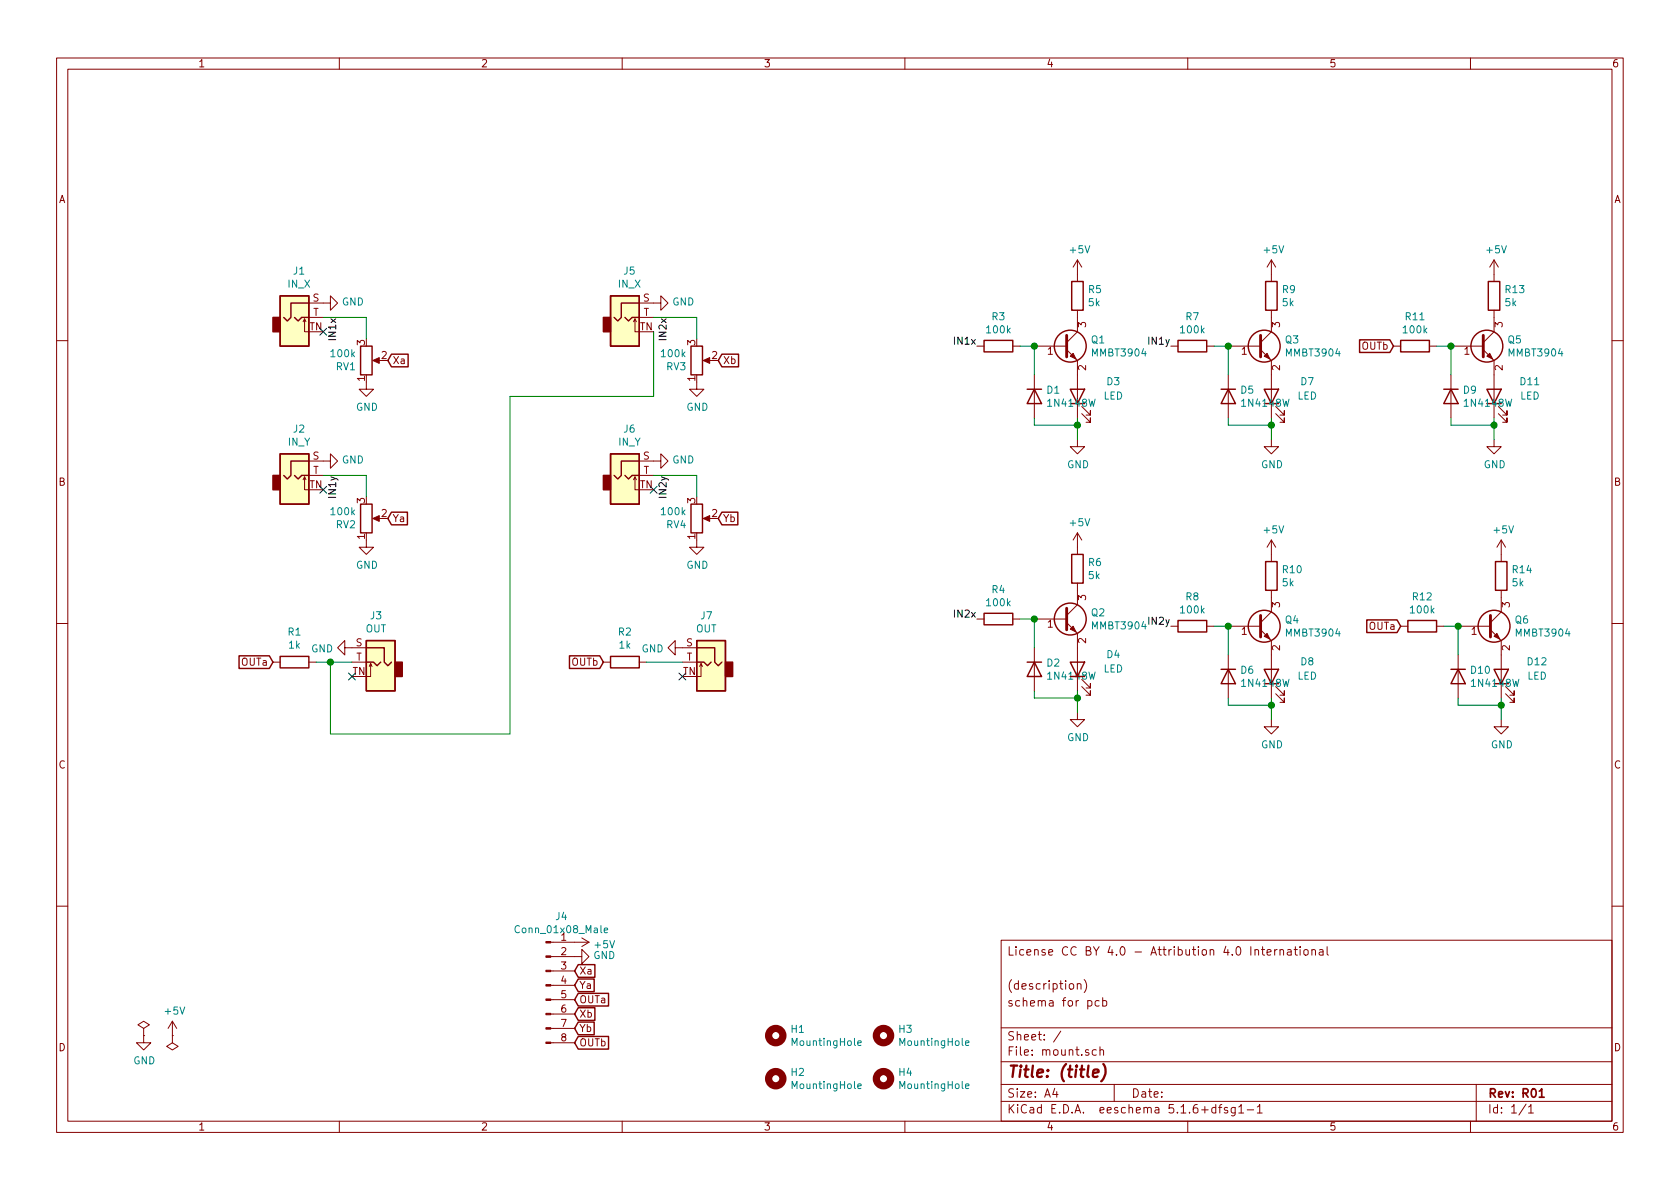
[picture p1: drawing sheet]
<svg xmlns="http://www.w3.org/2000/svg" width="297mm" height="210mm" viewBox="0 0 297 210" stroke-linecap="round" stroke-linejoin="round" font-family="sans-serif">
<g fill="none" stroke="#840000" stroke-width=".18">
<path d="M10 10.3h277v189.9h-277zM12 12.2h273v186.1h-273zM60 10.3v1.9M110 10.3v1.9M160 10.3v1.9M210 10.3v1.9M260 10.3v1.9M53.6 56.9l.2-.5v2.3h.8M53.8 56.4l.3 .5M54.6 53.6h3.8v-1.3l1.3 1.3-1.3 1.3v-1.3M54.6 56.1h2.5M112 56.9l.3-.5v2.3h.7"/>
<path d="M112.3 56.4l.2 .5M113 53.6h3.8v-1.3l1.3 1.3-1.3 1.3v-1.3M113 56.1h2.6M190.5 46v3.8M190.5 54.9v3.8l-1.9 1.9M190.5 46l-.8 1.2M190.5 46l.8 1.2M224.8 46l-.8 1.2M224.8 46v3.8M224.8 54.9v3.8l-1.9 1.9M224.8 46l.8 1.2M264.2 46v3.8"/>
<path d="M264.2 54.9v3.8l-1.9 1.9M264.2 46l-.8 1.2M264.2 46l.7 1.2M10 60.2h2M64.8 67.6v1.2h1.2l-1.2 1.3-1.3-1.3h1.3M66.3 63.7h1M123.2 67.6v1.2h1.3l-1.3 1.3-1.3-1.3h1.3M124.7 63.7h1M172.7 61.2h1.3M179.1 61.2h1.2M182.9 61.2h5.7M182.9 66.3v7.6"/>
<path d="M188.6 61.8l1.9 1.9v10.2M190.5 77.7v1.3h1.3l-1.3 1.3-1.3-1.3h1.3M191.3 73.1l1.5 1.6v-.8v.8h-.8M191.3 71.9l1.5 1.5v-.8v.8h-.8M207 61.2h1.3M213.4 61.2h1.2M217.2 61.2h5.7M217.2 66.3v7.6M222.9 61.8l1.9 1.9v10.2M224.8 77.7v1.3h1.3l-1.3 1.3-1.3-1.3h1.3M225.6 73.1l1.5 1.6v-.8v.8h-.8M225.6 71.9l1.5 1.5v-.8v.8h-.8"/>
<path d="M246.4 61.2h1.2M252.7 61.2h1.3M256.5 61.2h5.8M256.5 66.3v7.6M262.3 61.8l1.9 1.9v10.2M264.2 77.7v1.3h1.2l-1.2 1.3-1.3-1.3h1.3M264.9 73.1l1.5 1.6v-.8v.8h-.7M264.9 71.9l1.5 1.5v-.8v.8h-.7M285 60.2h2M53.6 84.8l.2-.5v2.3h.8M53.8 84.3l.3 .5M54.6 81.5h3.8v-1.2l1.3 1.2-1.3 1.3v-1.3"/>
<path d="M54.6 84.1h2.5M64.8 95.5v1.3h1.2l-1.2 1.2-1.3-1.2h1.3M66.3 91.7h1M112 84.8l.3-.5v2.3h.7M112.3 84.3l.2 .5M113 81.5h3.8v-1.2l1.3 1.2-1.3 1.3v-1.3M113 84.1h2.6M123.2 95.5v1.3h1.3l-1.3 1.2-1.3-1.2h1.3M124.7 91.7h1M190.5 94.2v3.8M190.5 94.2l-.8 1.3M190.5 94.2l.8 1.3"/>
<path d="M224.8 95.5v3.8M224.8 95.5l-.8 1.3M224.8 95.5l.8 1.3M265.4 95.5v3.8M265.4 95.5l-.7 1.3M265.4 95.5l.8 1.3M10 110.3h2M48.3 117.1h1.2M54.6 117.1h1.3M61 114.5v-1.2l-1.3 1.2 1.3 1.3v-1.3h3.8M62.2 117.1h2.6M65.5 117.3l-.2 .6"/>
<path d="M65.8 117.9l-.3-.6v2.3h-.7M106.7 117.1h1.2M113 117.1h1.3M119.4 114.5v-1.2l-1.3 1.2 1.3 1.3v-1.3h3.8M120.6 117.1h2.6M124 117.3l-.3 .6M124.2 117.9l-.2-.6v2.3h-.8M172.7 109.5h1.3M179.1 109.5h1.2M182.9 109.5h5.7M182.9 114.5v7.7M188.6 110.1l1.9 1.9v10.2"/>
<path d="M190.5 103.1v3.8l-1.9 1.9M207 110.7h1.3M213.4 110.7h1.2M217.2 110.7h5.7M217.2 115.8v7.6M222.9 111.4l1.9 1.9v10.1M224.8 104.4v3.8l-1.9 1.9M247.6 110.7h1.3M254 110.7h1.3M257.8 110.7h5.7M257.8 115.8v7.6M263.5 111.4l1.9 1.9v10.1"/>
<path d="M265.4 104.4v3.8l-1.9 1.9M285 110.3h2M190.5 126v1.2h1.3l-1.3 1.3-1.3-1.3h1.3M191.3 121.4l1.5 1.5v-.7v.7h-.8M191.3 120.1l1.5 1.6v-.8v.8h-.8M224.8 127.2v1.3h1.3l-1.3 1.3-1.3-1.3h1.3M225.6 122.7l1.5 1.5v-.8v.8h-.8M225.6 121.4l1.5 1.5v-.7v.7h-.8M265.4 127.2v1.3h1.3l-1.3 1.3-1.2-1.3h1.2M266.2 122.7l1.5 1.5v-.8v.8h-.7M266.2 121.4l1.5 1.5v-.7v.7h-.7M10 160.2h2"/>
<path d="M97.4 169.2h5.5v-1.3l1.2 1.3-1.2 1.2v-1.2M97.4 179.3h4.2M97.4 176.8h4.2M97.4 174.2h4.2M97.4 171.7h4.2M97.4 166.6h6.7M102.9 165.9l1.2 .7M104.1 166.6l-1.2 .8M177 166.3h108v32h-108zM190.5 174.1l.1-.1a.37 .37 0 0 1 .5 .1v.8M190.5 173.9v1M191.7 173.2a1.71 1.71 0 0 1 0 2.3"/>
<path d="M192.3 177l.5-.1 .3 .3-.1 .6-.2 .1-.5-.1M194.3 177l-.4-.1-.3 .3 .1 .6 .2 .1 .4-.1M195 177l.4-.1 .3 .3-.1 .6-.2 .1-.4-.1M195 176.4v1.5M223 167.9h.6M223.2 167.4v1.3l.4 .2M224 168.4l.7-.1v-.3l-.5-.1-.2 .2 .1 .7h.6M225.4 167.9v1M225.8 167.9l-.4 .3M226.3 168l.2-.1 .4 .1v.9M226.3 167.9v1M227.7 168h.5l.1 .9"/>
<path d="M228.3 168.3h-.5l-.2 .2 .2 .4 .5-.1M228.8 167.9h.6M229 167.4v1.3l.4 .2M229.9 167.4v.2M229.9 167.9v1M230.6 168l.2-.1 .4 .1v.8l-.2 .1-.4-.1zM232 168l.2-.1 .3 .1 .1 .9M232 167.9v1M233.3 168h.6v.9M233.9 168.3h-.4l-.3 .2 .3 .4 .4-.1M234.6 167.4v1.3l.3 .2M285 160.2h2"/>
<path d="M25.4 181.9l1-.7-1-.6-1 .6 1 .7v1.2M25.4 183.1h.1M25.4 183.1v1.3h1.3l-1.3 1.3-1.3-1.3h1.3M30.5 183.1v1.3l1 .6-1 .7-1-.7 1-.6M30.5 183.1h.1M30.5 180.6l-.8 1.3M30.5 180.6v2.5M30.5 180.6l.7 1.3M60 198.3v1.9M97.4 184.4h4.2M97.4 181.9h4.2M110 198.3v1.9"/>
<path d="M160 198.3v1.9M177 194.8h108M177 191.8h108M177 187.8h108M177 181.8h108M186.5 192.5l-.4 1h1M186.8 193v1M187.6 182.3l-1.3 2M193.8 185.7l-.4-.1-.3 .3 .1 .6 .2 .1 .4-.1M194.5 185.7l.2-.1 .3 .1 .1 .9M194.5 185.1v1.5M197 191.8v3"/>
<path d="M210 198.3v1.9M215 195.9l-.5-.1-.3 .3 .1 .6 .2 .1 .5-.1M215 195.3v1.5M215.5 195.8h.5M216 195.3l-.3 .2v1.3M217 195.9l-.3-.1-.2 .2v.3l.5 .1v.3h-.5M218.4 195.8v1.2l-.3 .3h-.3M218.4 195.9l-.4-.1-.3 .3 .1 .6h.6M219 195.8l.5-.5v1.5M219 196.8h.9M220.5 196.3h1.2M222.3 195.8l.4-.5v1.5"/>
<path d="M222.3 196.8h.9M260 198.3v1.9M261 191.8v6.5M269.8 195.2l-1.2 2M270.3 195.8l.4-.5v1.5M270.3 196.8h.8"/>
</g>
<path d="M272.2 193l.4-.5v1.5M272.2 194h.8" fill="none" stroke="#840000" stroke-width=".3"/>
<path d="M193.3 189.8l.9-.2v-.4l-.6-.1-.3 .3v.9l.2 .1 .6-.1M195.1 188.2a2.31 2.31 0 0 1-.4 3" fill="none" stroke="#840000" stroke-width=".41"/>
<g fill="none" stroke="#840000" stroke-width=".25">
<path d="M49.5 52.3h5.1v8.9h-5.1zM52.1 56.1l.6 .7 .6-.7h1.3M54.6 53.6h-3.2v2.5l-.6 .7-.6-.7M107.9 52.3h5.1v8.9h-5.1zM110.5 56.1l.6 .7 .7-.7h1.2M113 53.6h-3.1v2.5l-.7 .7-.6-.7M189.5 49.8h2v5.1h-2zM223.8 49.8h2v5.1h-2zM263.1 49.8h2.1v5.1h-2.1zM63.8 61.2h2v5.1h-2zM69.2 62.6h3v2.3h-3l-.6-1.2zM122.2 61.2h2v5.1h-2z"/>
<path d="M127.6 62.6h3v2.3h-3l-.6-1.2zM174 60.2h5.1v2h-5.1zM181.6 68.8h2.5M182.9 68.8l1.2 2.6h-2.5zM189.2 68.8h2.6l-1.3 2.6zM208.3 60.2h5.1v2h-5.1zM215.9 68.8h2.5M217.2 68.8l1.2 2.6h-2.5zM223.5 68.8h2.6l-1.3 2.6zM240.4 60.1h5.3l.7 1.1-.7 1.1h-5.3zM247.6 60.2h5.1v2h-5.1zM255.3 68.8h2.5"/>
<path d="M256.5 68.8l1.3 2.6h-2.5zM262.9 68.8h2.5l-1.2 2.6zM49.5 80.3h5.1v8.8h-5.1zM52.1 84.1l.6 .6 .6-.6h1.3M54.6 81.5h-3.2v2.6l-.6 .6-.6-.6M63.8 89.1h2v5.1h-2zM69.2 90.6h2.8v2.2h-2.8l-.6-1.1zM107.9 80.3h5.1v8.8h-5.1zM110.5 84.1l.6 .6 .7-.6h1.2M113 81.5h-3.1v2.6l-.7 .6-.6-.6M122.2 89.1h2v5.1h-2zM127.6 90.6h2.9v2.2h-2.9l-.6-1.1z"/>
<path d="M189.5 98h2v5.1h-2zM223.8 99.3h2v5.1h-2zM264.4 99.3h2v5.1h-2zM42.3 116h5.3l.7 1.1-.7 1.1h-5.3zM49.5 116.1h5.1v2h-5.1zM64.8 113.3h5v8.9h-5zM64.8 117.1h1.2l.7 .6 .6-.6M64.8 114.5h3.1v2.6l.7 .6 .6-.6M100.7 116h5.3l.7 1.1-.7 1.1h-5.3zM107.9 116.1h5.1v2h-5.1zM123.2 113.3h5.1v8.9h-5.1zM123.2 117.1h1.3l.6 .6 .6-.6"/>
<path d="M123.2 114.5h3.2v2.6l.6 .6 .6-.6M174 108.5h5.1v2h-5.1zM181.6 117.1h2.5M182.9 117.1l1.2 2.5h-2.5zM189.2 117.1h2.6l-1.3 2.5zM208.3 109.7h5.1v2.1h-5.1zM215.9 118.4h2.5M217.2 118.4l1.2 2.5h-2.5zM223.5 118.4h2.6l-1.3 2.5zM241.7 109.6h5.3l.6 1.1-.6 1.2h-5.3zM248.9 109.7h5.1v2.1h-5.1zM256.5 118.4h2.6"/>
<path d="M257.8 118.4l1.3 2.5h-2.6zM264.2 118.4h2.5l-1.3 2.5zM102.2 170.6h3v2.2h-3l-.6-1.1zM102.2 173.1h2.9v2.3h-2.9l-.6-1.2zM102.2 175.7h5.4v2.2h-5.4l-.6-1.1zM102.2 178.2h3v2.2h-3l-.6-1.1zM102.2 180.7h2.9v2.3h-2.9l-.6-1.1zM102.2 183.3h5.4v2.2h-5.4l-.6-1.1z"/>
<circle cx="189.2" cy="61.2" r="2.82"/>
<circle cx="223.5" cy="61.2" r="2.82"/>
<circle cx="262.9" cy="61.2" r="2.82"/>
<circle cx="189.2" cy="109.5" r="2.82"/>
<circle cx="223.5" cy="110.7" r="2.82"/>
<circle cx="264.2" cy="110.7" r="2.82"/>
</g>
<path d="M188.6 59.3v3.8M222.9 59.3v3.8M262.3 59.3v3.8M188.6 107.6v3.8M222.9 108.8v3.8M263.5 108.8v3.8" fill="none" stroke="#840000" stroke-width=".51"/>
<g fill="#840000" stroke="#840000" stroke-width=".18">
<path d="M262.9 63l.5-.5 .5 1z"/>
<path d="M189.2 111.2l.5-.5 .5 1.1z"/>
<path d="M223.5 112.5l.5-.5 .5 1z"/>
<path d="M124.3 91.7l1.2-.5v1z"/>
<path d="M189.2 63l.5-.5 .5 1z"/>
<path d="M223.5 63l.5-.5 .5 1z"/>
<path d="M264.7 112l.5 1-1-.5z"/>
<path d="M96.5 184.3h.9v.2h-.9z"/>
<path d="M96.5 181.7h.9v.3h-.9z"/>
<path d="M96.5 179.2h.9v.2h-.9z"/>
<path d="M96.5 176.7h.9v.2h-.9z"/>
<path d="M96.5 174.1h.9v.3h-.9z"/>
<path d="M96.5 171.6h.9v.2h-.9z"/>
<path d="M96.5 169h.9v.3h-.9z"/>
<path d="M96.5 166.5h.9v.2h-.9z"/>
<path d="M65.9 91.7l1.2-.5v1z"/>
<path d="M65.9 63.7l1.2-.5v1.1z"/>
<path d="M124.3 63.7l1.2-.5v1.1z"/>
</g>
<g fill="#ffffc2" stroke="#ffffc2" stroke-width=".18">
<path d="M107.9 52.3h5.1v8.9h-5.1z"/>
<path d="M107.9 80.3h5.1v8.8h-5.1z"/>
<path d="M49.5 80.3h5.1v8.8h-5.1z"/>
<path d="M64.8 113.3h5v8.9h-5z"/>
<path d="M49.5 52.3h5.1v8.9h-5.1z"/>
<path d="M123.2 113.3h5.1v8.9h-5.1z"/>
</g>
<g fill="#840000" stroke="#840000" stroke-width=".25">
<path d="M106.7 56.1h1.2v2.6h-1.2z"/>
<path d="M106.7 84.1h1.2v2.5h-1.2z"/>
<path d="M48.3 84.1h1.2v2.5h-1.2z"/>
<path d="M69.8 117.1h1.3v2.5h-1.3z"/>
<path d="M48.3 56.1h1.2v2.6h-1.2z"/>
<path d="M128.3 117.1h1.2v2.5h-1.2z"/>
</g>
<path d="M106.8 164.5l.6-.1v-.2l-.4-.1-.2 .2 .1 .6h.5M151.7 184.4l.6-.1-.1-.2-.3-.1-.2 .2v.6h.5M151.7 192.1l.6-.1-.1-.3h-.3l-.2 .1v.7h.5M170.7 192.1l.6-.1v-.3h-.4l-.2 .1 .1 .7h.5M170.7 184.4l.6-.1v-.2l-.4-.1-.2 .2 .1 .6h.5" fill="none" stroke="#008484" stroke-width=".18"/>
<g fill="none" stroke="#840000" stroke-width="1.3">
<circle cx="137.2" cy="190.7" r="1.27"/>
<circle cx="137.2" cy="183.1" r="1.27"/>
<circle cx="156.2" cy="190.7" r="1.27"/>
<circle cx="156.2" cy="183.1" r="1.27"/>
</g>
<g fill="none" stroke="#008400" stroke-width=".18">
<path d="M57.1 56.1h7.7v3.8M115.6 58.7v11.4h-25.4v59.7h-31.8v-12.7M115.6 56.1h7.6v3.8M180.3 61.2h2.6v5.1M182.9 73.9v1.3h7.6M190.5 73.9v3.8M214.6 61.2h2.6v5.1M217.2 73.9v1.3h7.6M224.8 73.9v3.8M254 61.2h2.5v5.1M256.5 73.9v1.3h7.7M264.2 73.9v3.8"/>
<path d="M57.1 84.1h7.7v3.8M115.6 84.1h7.6v3.8M55.9 117.1h6.3M114.3 117.1h6.3M180.3 109.5h2.6v5M214.6 110.7h2.6v5.1M255.3 110.7h2.5v5.1M182.9 122.2v1.2h7.6M190.5 122.2v3.8M217.2 123.4v1.3h7.6M224.8 123.4v3.8M257.8 123.4v1.3h7.6"/>
<path d="M265.4 123.4v3.8"/>
</g>
<g fill="#008400" stroke="#008400" stroke-width=".25">
<circle cx="224.8" cy="75.2" r=".51"/>
<circle cx="217.2" cy="110.7" r=".51"/>
<circle cx="190.5" cy="123.4" r=".51"/>
<circle cx="190.5" cy="75.2" r=".51"/>
<circle cx="182.9" cy="109.5" r=".51"/>
<circle cx="256.5" cy="61.2" r=".51"/>
<circle cx="224.8" cy="124.7" r=".51"/>
<circle cx="257.8" cy="110.7" r=".51"/>
<circle cx="182.9" cy="61.2" r=".51"/>
<circle cx="264.2" cy="75.2" r=".51"/>
<circle cx="265.4" cy="124.7" r=".51"/>
<circle cx="217.2" cy="61.2" r=".51"/>
<circle cx="58.4" cy="117.1" r=".51"/>
</g>
<path d="M56.5 58.1l1.3 1.2M57.8 58.1l-1.3 1.2M56.5 86l1.3 1.2M57.8 86l-1.3 1.2M115 86l1.2 1.2M116.2 86l-1.2 1.2M61.6 119l1.2 1.2M62.8 119l-1.2 1.2M120 119l1.3 1.2M121.3 119l-1.3 1.2" fill="none" stroke="#000084" stroke-width=".18"/>
<text font-size="2.8" fill="#840000" x="178" y="190.5">Title: (title)</text>
<g font-size="2.1" fill="#840000">
<text x="178" y="169">License CC BY 4.0 - Attribution 4.0 International</text>
<text x="178" y="178">schema for pcb</text>
<text x="178" y="175">(description)</text>
<text x="178" y="184">Sheet: /</text>
<text x="178" y="186.7">File: mount.sch</text>
<text x="178" y="196.9">KiCad E.D.A. eeschema 5.1.6+dfsg1-1</text>
<text x="178" y="194.1">Size: A4</text>
<text x="200" y="194.1">Date:</text>
<text x="263" y="194.1">Rev: R01</text>
<text x="263" y="196.9">Id: 1/1</text>
</g>
<g font-size="1.8" fill="#840000">
<text x="35" y="11.9">1</text>
<text x="85" y="11.9">2</text>
<text x="135" y="11.9">3</text>
<text x="185" y="11.9">4</text>
<text x="235" y="11.9">5</text>
<text x="285" y="11.9">6</text>
<text x="10.4" y="35.9">A</text>
<text x="285.4" y="35.9">A</text>
<text x="55.3" y="53.3">S</text>
<text x="113.7" y="53.3">S</text>
<text x="54.7" y="58.4">TN</text>
<text x="55.3" y="55.9">T</text>
<text x="113.1" y="58.4">TN</text>
<text x="113.8" y="55.9">T</text>
<text x="192" y="57.9" transform="rotate(-90 192 57.9)">3</text>
<text x="226.3" y="57.9" transform="rotate(-90 226.3 57.9)">3</text>
<text x="265.7" y="57.9" transform="rotate(-90 265.7 57.9)">3</text>
<text x="64.5" y="61.1" transform="rotate(-90 64.5 61.1)">3</text>
<text x="67.5" y="63.5">2</text>
<text x="69.4" y="64.4">Xa</text>
<text x="122.9" y="61.1" transform="rotate(-90 122.9 61.1)">3</text>
<text x="125.9" y="63.5">2</text>
<text x="127.8" y="64.4">Xb</text>
<text x="185.2" y="62.7">1</text>
<text x="192" y="65.5" transform="rotate(-90 192 65.5)">2</text>
<text x="219.5" y="62.7">1</text>
<text x="226.3" y="65.5" transform="rotate(-90 226.3 65.5)">2</text>
<text x="240.8" y="61.8">OUTb</text>
<text x="258.9" y="62.7">1</text>
<text x="265.7" y="65.5" transform="rotate(-90 265.7 65.5)">2</text>
<text x="64.5" y="67.4" transform="rotate(-90 64.5 67.4)">1</text>
<text x="122.9" y="67.4" transform="rotate(-90 122.9 67.4)">1</text>
<text x="55.3" y="81.3">S</text>
<text x="55.3" y="83.8">T</text>
<text x="113.7" y="81.3">S</text>
<text x="113.8" y="83.8">T</text>
<text x="10.4" y="85.9">B</text>
<text x="54.7" y="86.4">TN</text>
<text x="64.5" y="89" transform="rotate(-90 64.5 89)">3</text>
<text x="113.1" y="86.4">TN</text>
<text x="122.9" y="89" transform="rotate(-90 122.9 89)">3</text>
<text x="285.4" y="85.9">B</text>
<text x="64.5" y="95.3" transform="rotate(-90 64.5 95.3)">1</text>
<text x="67.5" y="91.4">2</text>
<text x="69.4" y="92.3">Ya</text>
<text x="122.9" y="95.3" transform="rotate(-90 122.9 95.3)">1</text>
<text x="125.9" y="91.4">2</text>
<text x="127.8" y="92.3">Yb</text>
<text x="192" y="106.1" transform="rotate(-90 192 106.1)">3</text>
<text x="226.3" y="107.4" transform="rotate(-90 226.3 107.4)">3</text>
<text x="267" y="107.4" transform="rotate(-90 267 107.4)">3</text>
<text x="185.2" y="111">1</text>
<text x="192" y="113.8" transform="rotate(-90 192 113.8)">2</text>
<text x="219.5" y="112.3">1</text>
<text x="242.1" y="111.4">OUTa</text>
<text x="260.2" y="112.3">1</text>
<text x="42.7" y="117.7">OUTa</text>
<text x="62.3" y="119.4">TN</text>
<text x="62.9" y="114.3">S</text>
<text x="63" y="116.8">T</text>
<text x="101.1" y="117.7">OUTb</text>
<text x="120.8" y="119.4">TN</text>
<text x="121.3" y="114.3">S</text>
<text x="121.4" y="116.8">T</text>
<text x="226.3" y="115" transform="rotate(-90 226.3 115)">2</text>
<text x="267" y="115" transform="rotate(-90 267 115)">2</text>
<text x="185.5" y="120.2">1N4148W</text>
<text x="10.4" y="135.9">C</text>
<text x="285.4" y="135.9">C</text>
<text x="99.2" y="166.4">1</text>
<text x="99.2" y="168.9">2</text>
<text x="99.2" y="171.4">3</text>
<text x="99.2" y="174">4</text>
<text x="102.4" y="172.3">Xa</text>
<text x="99.2" y="176.5">5</text>
<text x="99.2" y="179.1">6</text>
<text x="102.4" y="174.9">Ya</text>
<text x="102.4" y="177.4">OUTa</text>
<text x="102.4" y="180">Xb</text>
<text x="10.4" y="185.9">D</text>
<text x="99.2" y="181.6">7</text>
<text x="99.2" y="184.1">8</text>
<text x="102.4" y="182.5">Yb</text>
<text x="102.4" y="185">OUTb</text>
<text x="285.4" y="185.9">D</text>
<text x="35" y="199.9">1</text>
<text x="85" y="199.9">2</text>
<text x="135" y="199.9">3</text>
<text x="185" y="199.9">4</text>
<text x="235" y="199.9">5</text>
<text x="285" y="199.9">6</text>
</g>
<g font-size="1.8" fill="#008484">
<text x="189.3" y="44.8">+5V</text>
<text x="223.6" y="44.8">+5V</text>
<text x="262.9" y="44.8">+5V</text>
<text x="50.9" y="50.9">IN_X</text>
<text x="51.9" y="48.6">J1</text>
<text x="109.3" y="50.9">IN_X</text>
<text x="110.3" y="48.6">J5</text>
<text x="192.5" y="51.8">R5</text>
<text x="226.8" y="51.8">R9</text>
<text x="266.2" y="51.8">R13</text>
<text x="60.5" y="54">GND</text>
<text x="118.9" y="54">GND</text>
<text x="174.6" y="58.9">100k</text>
<text x="175.4" y="56.6">R3</text>
<text x="192.5" y="54.1">5k</text>
<text x="208.9" y="58.9">100k</text>
<text x="209.7" y="56.6">R7</text>
<text x="226.8" y="54.1">5k</text>
<text x="248.2" y="58.9">100k</text>
<text x="248.6" y="56.6">R11</text>
<text x="266.2" y="54.1">5k</text>
<text x="58.6" y="63.2">100k</text>
<text x="59.5" y="65.5">RV1</text>
<text x="117.1" y="63.2">100k</text>
<text x="117.9" y="65.5">RV3</text>
<text x="193" y="60.7">Q1</text>
<text x="193.2" y="63">MMBT3904</text>
<text x="227.3" y="60.7">Q3</text>
<text x="227.5" y="63">MMBT3904</text>
<text x="266.6" y="60.7">Q5</text>
<text x="266.9" y="63">MMBT3904</text>
<text x="185.1" y="69.6">D1</text>
<text x="185.5" y="71.9">1N4148W</text>
<text x="195.1" y="70.7">LED</text>
<text x="195.7" y="68.1">D3</text>
<text x="219.4" y="69.6">D5</text>
<text x="219.8" y="71.9">1N4148W</text>
<text x="229.4" y="70.7">LED</text>
<text x="230" y="68.1">D7</text>
<text x="258.8" y="69.6">D9</text>
<text x="259.1" y="71.9">1N4148W</text>
<text x="268.8" y="70.7">LED</text>
<text x="268.9" y="68.1">D11</text>
<text x="51.9" y="76.5">J2</text>
<text x="62.9" y="72.6">GND</text>
<text x="110.3" y="76.5">J6</text>
<text x="121.4" y="72.6">GND</text>
<text x="50.9" y="78.8">IN_Y</text>
<text x="60.5" y="82">GND</text>
<text x="109.3" y="78.8">IN_Y</text>
<text x="118.9" y="82">GND</text>
<text x="188.7" y="82.8">GND</text>
<text x="223" y="82.8">GND</text>
<text x="262.3" y="82.8">GND</text>
<text x="58.6" y="91.1">100k</text>
<text x="59.5" y="93.4">RV2</text>
<text x="117.1" y="91.1">100k</text>
<text x="117.9" y="93.4">RV4</text>
<text x="189.3" y="93.1">+5V</text>
<text x="223.6" y="94.3">+5V</text>
<text x="264.2" y="94.3">+5V</text>
<text x="62.9" y="100.6">GND</text>
<text x="121.4" y="100.6">GND</text>
<text x="192.5" y="100.1">R6</text>
<text x="226.8" y="101.4">R10</text>
<text x="267.5" y="101.4">R14</text>
<text x="174.6" y="107.2">100k</text>
<text x="175.4" y="104.9">R4</text>
<text x="192.5" y="102.4">5k</text>
<text x="209.7" y="106.2">R8</text>
<text x="226.8" y="103.7">5k</text>
<text x="249.8" y="106.2">R12</text>
<text x="267.4" y="103.7">5k</text>
<text x="51" y="112.4">R1</text>
<text x="64.6" y="111.8">OUT</text>
<text x="65.5" y="109.5">J3</text>
<text x="109.4" y="112.4">R2</text>
<text x="123" y="111.8">OUT</text>
<text x="124" y="109.5">J7</text>
<text x="193" y="109">Q2</text>
<text x="193.2" y="111.3">MMBT3904</text>
<text x="208.9" y="108.5">100k</text>
<text x="227.3" y="110.3">Q4</text>
<text x="227.5" y="112.6">MMBT3904</text>
<text x="249.5" y="108.5">100k</text>
<text x="267.9" y="110.3">Q6</text>
<text x="268.2" y="112.6">MMBT3904</text>
<text x="51.1" y="114.7">1k</text>
<text x="55" y="115.4">GND</text>
<text x="109.5" y="114.7">1k</text>
<text x="113.4" y="115.4">GND</text>
<text x="185.1" y="117.9">D2</text>
<text x="195.1" y="118.9">LED</text>
<text x="195.7" y="116.4">D4</text>
<text x="219.4" y="119.1">D6</text>
<text x="230" y="117.6">D8</text>
<text x="260.1" y="119.1">D10</text>
<text x="270.1" y="117.6">D12</text>
<text x="219.8" y="121.5">1N4148W</text>
<text x="229.4" y="120.2">LED</text>
<text x="260.4" y="121.5">1N4148W</text>
<text x="270" y="120.2">LED</text>
<text x="188.7" y="131.1">GND</text>
<text x="223" y="132.3">GND</text>
<text x="263.6" y="132.3">GND</text>
<text x="91.6" y="165">Conn_01x08_Male</text>
<text x="98.3" y="162.7">J4</text>
<text x="105.3" y="167.7">+5V</text>
<text x="104.9" y="169.6">GND</text>
<text x="29.3" y="179.4">+5V</text>
<text x="139.9" y="182.6">H1</text>
<text x="140.3" y="185">MountingHole</text>
<text x="159" y="182.6">H3</text>
<text x="159.3" y="185">MountingHole</text>
<text x="23.6" y="188.2">GND</text>
<text x="139.9" y="190.3">H2</text>
<text x="159" y="190.3">H4</text>
<text x="140.3" y="192.6">MountingHole</text>
<text x="159.3" y="192.6">MountingHole</text>
</g>
<g font-size="1.8">
<text x="59.4" y="59.9" transform="rotate(-90 59.4 59.9)">IN1x</text>
<text x="117.9" y="59.9" transform="rotate(-90 117.9 59.9)">IN2x</text>
<text x="169" y="61">IN1x</text>
<text x="203.3" y="61">IN1y</text>
<text x="59.4" y="87.8" transform="rotate(-90 59.4 87.8)">IN1y</text>
<text x="117.9" y="87.8" transform="rotate(-90 117.9 87.8)">IN2y</text>
<text x="169" y="109.2">IN2x</text>
<text x="203.3" y="110.5">IN2y</text>
</g>
</svg>
